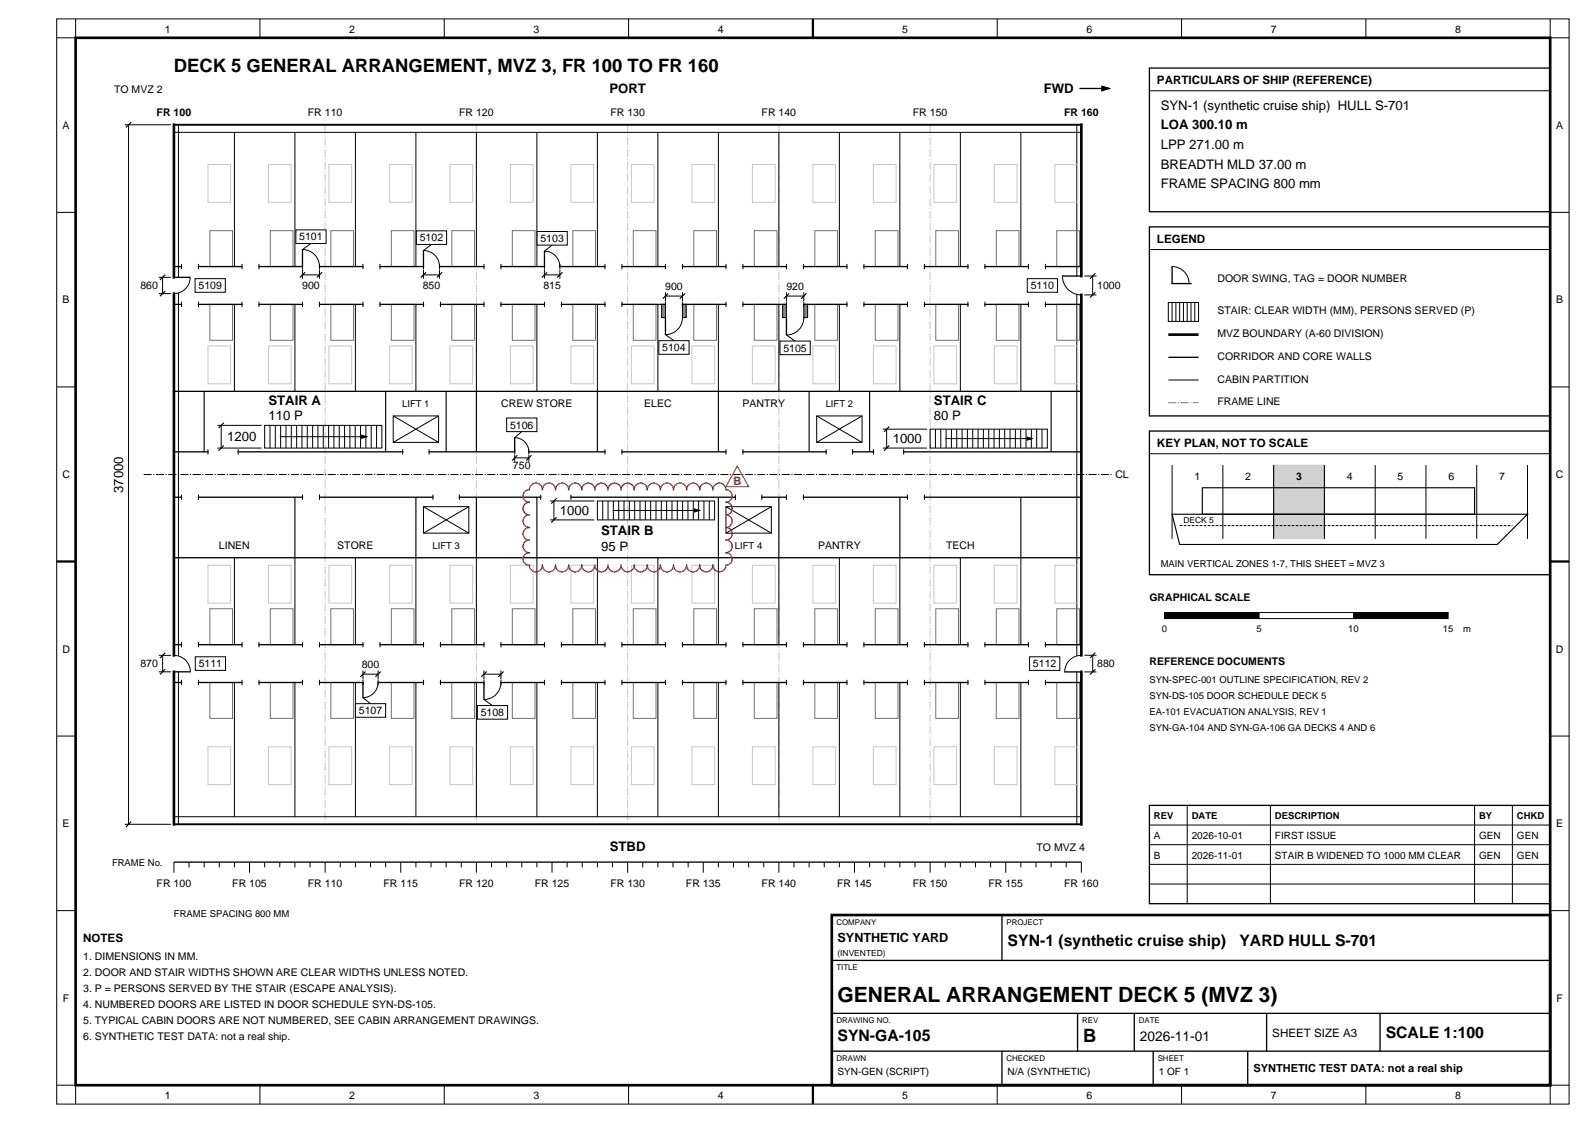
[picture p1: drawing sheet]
<svg xmlns="http://www.w3.org/2000/svg" width="420mm" height="297mm" viewBox="0 0 420 297" stroke-linecap="round" stroke-linejoin="round" font-family="sans-serif">
<g fill="none" stroke="#000" stroke-width=".26">
<path d="M15 5h400v287h-400zM20 5v5h-5M68.8 5v5M117.5 5v5M166.3 5v5M215 5v5M263.8 5v5M312.5 5v5M361.2 5v5M410 5v5h5M46 35h240M47.2 33v40.4"/>
<path d="M62 35v35.5M78 35v35.5M94 35v35.5M110 35v35.5M126 35v35.5M142 35v35.5M158 35v35.5M174 35v35.5M190 35v35.5M206 35v35.5M222 35v35.5M238 35v35.5"/>
<path d="M254 35v35.5M270 35v35.5M284.8 33v40M15 56.2h5M410 56.2h5M47.2 77.6v95.7M48 69.8v1.4M48 79.8v1.4M52.5 69.8v1.4M52.5 79.8v1.4M64 69.8v1.4M64 79.8v1.4"/>
<path d="M68.5 69.8v1.4M68.5 79.8v1.4M80 66a4.5 4.5 0 0 1 4.5 4.5M80 69.8v1.4M80 71.3v2.4M80 79.8v1.4M80 72.7h4.5M84.5 69.8v1.4M84.5 71.3v2.4M84.5 79.8v1.4M96 69.8v1.4M96 79.8v1.4"/>
<path d="M100.5 69.8v1.4M100.5 79.8v1.4M112 69.8v1.4M112 79.8v1.4M116.2 69.8v1.4M116.5 79.8v1.4M128 69.8v1.4M128 79.8v1.4M132.5 69.8v1.4M132.5 79.8v1.4M144 69.8v1.4M144 79.8v1.4"/>
<path d="M148.1 69.8v1.4M148.5 79.8v1.4M160 69.8v1.4M160 79.8v1.4M164.5 69.8v1.4M164.5 79.8v1.4M176 69.8v1.4M176 79.8v1.4M180.5 69.8v1.4M180.5 79.8v1.4M192 69.8v1.4M192 79.8v1.4"/>
<path d="M196.5 69.8v1.4M196.5 79.8v1.4M208 69.8v1.4M208 79.8v1.4M212.5 69.8v1.4M212.6 79.8v1.4M224 69.8v1.4M224 79.8v1.4M228.5 69.8v1.4M228.5 79.8v1.4M240 69.8v1.4M240 79.8v1.4"/>
<path d="M244.5 69.8v1.4M244.5 79.8v1.4M256 69.8v1.4M256 79.8v1.4M260.5 69.8v1.4M260.5 79.8v1.4M272 69.8v1.4M272 79.8v1.4M276.5 69.8v1.4M276.5 79.8v1.4M284.8 78v95.3M62 80.5v23"/>
<path d="M78 80.5v23M94 80.5v23M110 80.5v23M126 80.5v23M142 80.5v23M158 80.5v23M174 80.5v23M190 80.5v23M206 80.5v23M222 80.5v23M238 80.5v23M254 80.5v23"/>
<path d="M270 80.5v23M15 102.3h5M55 118.8v1.4M57.5 112.5h11.7M57.5 118.5h11.7M58.5 112.5v6M63 118.8v1.4M70 112.5h31v6h-31zM71.4 112.5v6M72.8 112.5v6M74 115.5h23M74.2 112.5v6"/>
<path d="M75.6 112.5v6M77 112.5v6M78.5 112.5v6M79.9 112.5v6M81.3 112.5v6M82.7 112.5v6M84.1 112.5v6M85.5 112.5v6M86.9 112.5v6M88.3 112.5v6M89.7 112.5v6M91.1 112.5v6"/>
<path d="M92.5 112.5v6M94 112.5v6M95.4 112.5v6M96.8 112.5v6M98.2 112.5v6M99.6 112.5v6M104 110h12v7h-12zM104 110l12 7M106.5 118.8v1.4M113.5 118.8v1.4M116 110l-12 7M136.1 118.8v1.4"/>
<path d="M139.9 118.8v1.4M160 118.8v1.4M164.5 118.8v1.4M192 118.8v1.4M196.5 118.8v1.4M216 110h12v7h-12zM216 110l12 7M218.5 118.8v1.4M225.5 118.8v1.4M228 110l-12 7M231 118.8v1.4M233.5 118.5h11.7"/>
<path d="M233.5 113.5h11.7M234.5 113.5v5M239 118.8v1.4M246 113.5h31v5h-31zM247.4 113.5v5M248.8 113.5v5M250 116h23M250.2 113.5v5M251.6 113.5v5M253 113.5v5M254.5 113.5v5M255.9 113.5v5"/>
<path d="M257.3 113.5v5M258.7 113.5v5M260.1 113.5v5M261.5 113.5v5M262.9 113.5v5M264.3 113.5v5M265.7 113.5v5M267.1 113.5v5M268.5 113.5v5M270 113.5v5M271.4 113.5v5M272.8 113.5v5"/>
<path d="M274.2 113.5v5M275.6 113.5v5M410 102.3h5M48 130.8v1.4M52.5 130.8v1.4M80 130.8v1.4M84.5 130.8v1.4M112 134h12v7h-12zM112 134l12 7M114.5 130.8v1.4M121.5 130.8v1.4M124 134l-12 7"/>
<path d="M143 130.8v1.4M145.5 132.5h11.7M145.5 137.5h11.7M146.5 132.5v5M151 130.8v1.4M158 132.5h31v5h-31zM159.4 132.5v5M160.8 132.5v5M162 135h23M162.2 132.5v5M163.6 132.5v5M165 132.5v5"/>
<path d="M166.5 132.5v5M167.9 132.5v5M169.3 132.5v5M170.7 132.5v5M172.1 132.5v5M173.5 132.5v5M174.9 132.5v5M176.3 132.5v5M177.7 132.5v5M179.1 132.5v5M180.5 132.5v5M182 132.5v5"/>
<path d="M183.4 132.5v5M184.8 132.5v5M186.2 132.5v5M187.6 132.5v5M192 134h12v7h-12zM192 134l12 7M194.5 130.8v1.4M201.5 130.8v1.4M204 134l-12 7M208 130.8v1.4M212.5 130.8v1.4M240 130.8v1.4"/>
<path d="M244.5 130.8v1.4M15 148.5h5M62 147.5v23M78 147.5v23M94 147.5v23M110 147.5v23M126 147.5v23M142 147.5v23M158 147.5v23M174 147.5v23M190 147.5v23M206 147.5v23"/>
<path d="M222 147.5v23M238 147.5v23M254 147.5v23M270 147.5v23M410 148.5h5M47.2 177.7v40.3M48 169.8v1.4M48 179.8v1.4M52.5 169.8v1.4M52.5 179.8v1.4M64 169.8v1.4M64 179.8v1.4"/>
<path d="M68.5 169.8v1.4M68.5 179.8v1.4M80 169.8v1.4M80 179.8v1.4M84.5 169.8v1.4M84.5 179.8v1.4M96 169.8v1.4M96 179.8v1.4M100 179.8v1.4M100.5 169.8v1.4M112 169.8v1.4M112 179.8v1.4"/>
<path d="M116.5 169.8v1.4M116.5 179.8v1.4M128 169.8v1.4M128 179.8v1.4M132.5 169.8v1.4M132.5 179.8v1.4M144 169.8v1.4M144 179.8v1.4M148.5 169.8v1.4M148.5 179.8v1.4M160 169.8v1.4M160 179.8v1.4"/>
<path d="M164.5 169.8v1.4M164.5 179.8v1.4M176 169.8v1.4M176 179.8v1.4M180.5 169.8v1.4M180.5 179.8v1.4M192 169.8v1.4M192 179.8v1.4M196.5 169.8v1.4M196.5 179.8v1.4M208 169.8v1.4M208 179.8v1.4"/>
<path d="M212.5 169.8v1.4M212.5 179.8v1.4M224 169.8v1.4M224 179.8v1.4M228.5 169.8v1.4M228.5 179.8v1.4M240 169.8v1.4M240 179.8v1.4M244.5 169.8v1.4M244.5 179.8v1.4M256 169.8v1.4M256 179.8v1.4"/>
<path d="M260.5 169.8v1.4M260.5 179.8v1.4M272 169.8v1.4M272 179.8v1.4M276.5 169.8v1.4M276.5 179.8v1.4M284.8 177.7v40.3M15 194.7h5M62 180.5v35.5M78 180.5v35.5M94 180.5v35.5M110 180.5v35.5"/>
<path d="M126 180.5v35.5M142 180.5v35.5M158 180.5v35.5M174 180.5v35.5M190 180.5v35.5M206 180.5v35.5M222 180.5v35.5M238 180.5v35.5M254 180.5v35.5M270 180.5v35.5M410 194.7h5M46 216h240"/>
<path d="M15 240.8h5M410 240.8h5M15 287h5v5M68.8 287v5M117.5 287v5M166.3 287v5M215 287v5M263.8 287v5M312.5 287v5M361.2 287v5M415 287h-5v5"/>
</g>
<path d="M20 10h390v277h-390z" fill="none" stroke="#000" stroke-width=".7" stroke-linecap="butt"/>
<path d="M215 5v5M15 148.5h5M410 148.5h5M215 287v5" fill="none" stroke="#000" stroke-width=".6" stroke-linecap="butt"/>
<path d="M86 33v185M126 33v185M166 33v185M206 33v185M246 33v185" fill="none" stroke="#c7c7c7" stroke-width=".26" stroke-dasharray="2.1 .4 .3 .4" stroke-linecap="butt"/>
<path d="M46 33h240M46 218h240" fill="none" stroke="#000" stroke-width=".5"/>
<path d="M46 33v40.4M286 33v40M46 77.6v95.7M286 78v95.3M46 177.7v40.3M286 177.7v40.3" fill="none" stroke="#000" stroke-width=".7"/>
<path d="M38 125.5h256" fill="none" stroke="#000" stroke-width=".26" stroke-dasharray="2.1 .4 .3 .4" stroke-linecap="butt"/>
<g fill="none" stroke="#737373" stroke-width=".26">
<path d="M55.5 61h6v9.5h-6zM71.5 61h6v9.5h-6zM87.5 61h6v9.5h-6zM103.5 61h6v9.5h-6zM119.5 61h6v9.5h-6zM135.5 61h6v9.5h-6zM151.5 61h6v9.5h-6zM167.5 61h6v9.5h-6zM183.5 61h6v9.5h-6zM199.5 61h6v9.5h-6zM215.5 61h6v9.5h-6zM231.5 61h6v9.5h-6z"/>
<path d="M247.5 61h6v9.5h-6zM263.5 61h6v9.5h-6zM279.5 61h6v9.5h-6zM55.5 80.5h6v9.5h-6zM71.5 80.5h6v9.5h-6zM87.5 80.5h6v9.5h-6zM103.5 80.5h6v9.5h-6zM119.5 80.5h6v9.5h-6zM135.5 80.5h6v9.5h-6zM151.5 80.5h6v9.5h-6zM167.5 80.5h6v9.5h-6zM183.5 80.5h6v9.5h-6z"/>
<path d="M199.5 80.5h6v9.5h-6zM215.5 80.5h6v9.5h-6zM231.5 80.5h6v9.5h-6zM247.5 80.5h6v9.5h-6zM263.5 80.5h6v9.5h-6zM279.5 80.5h6v9.5h-6zM55.5 161h6v9.5h-6zM71.5 161h6v9.5h-6zM87.5 161h6v9.5h-6zM103.5 161h6v9.5h-6zM119.5 161h6v9.5h-6zM135.5 161h6v9.5h-6z"/>
<path d="M151.5 161h6v9.5h-6zM167.5 161h6v9.5h-6zM183.5 161h6v9.5h-6zM199.5 161h6v9.5h-6zM215.5 161h6v9.5h-6zM231.5 161h6v9.5h-6zM247.5 161h6v9.5h-6zM263.5 161h6v9.5h-6zM279.5 161h6v9.5h-6zM55.5 180.5h6v9.5h-6zM71.5 180.5h6v9.5h-6zM87.5 180.5h6v9.5h-6z"/>
<path d="M103.5 180.5h6v9.5h-6zM119.5 180.5h6v9.5h-6zM135.5 180.5h6v9.5h-6zM151.5 180.5h6v9.5h-6zM167.5 180.5h6v9.5h-6zM183.5 180.5h6v9.5h-6zM199.5 180.5h6v9.5h-6zM215.5 180.5h6v9.5h-6zM231.5 180.5h6v9.5h-6zM247.5 180.5h6v9.5h-6zM263.5 180.5h6v9.5h-6zM279.5 180.5h6v9.5h-6z"/>
</g>
<g fill="none" stroke="#c7c7c7" stroke-width=".26">
<path d="M55 43.5h6v10h-6zM71 43.5h6v10h-6zM87 43.5h6v10h-6zM103 43.5h6v10h-6zM119 43.5h6v10h-6zM135 43.5h6v10h-6zM151 43.5h6v10h-6zM167 43.5h6v10h-6zM183 43.5h6v10h-6zM199 43.5h6v10h-6zM215 43.5h6v10h-6zM231 43.5h6v10h-6z"/>
<path d="M247 43.5h6v10h-6zM263 43.5h6v10h-6zM279 43.5h6v10h-6zM55 91.5h6v10h-6zM71 91.5h6v10h-6zM87 91.5h6v10h-6zM103 91.5h6v10h-6zM119 91.5h6v10h-6zM135 91.5h6v10h-6zM151 91.5h6v10h-6zM167 91.5h6v10h-6zM183 91.5h6v10h-6z"/>
<path d="M199 91.5h6v10h-6zM215 91.5h6v10h-6zM231 91.5h6v10h-6zM247 91.5h6v10h-6zM263 91.5h6v10h-6zM279 91.5h6v10h-6zM55 149.5h6v10h-6zM71 149.5h6v10h-6zM87 149.5h6v10h-6zM103 149.5h6v10h-6zM119 149.5h6v10h-6zM135 149.5h6v10h-6z"/>
<path d="M151 149.5h6v10h-6zM167 149.5h6v10h-6zM183 149.5h6v10h-6zM199 149.5h6v10h-6zM215 149.5h6v10h-6zM231 149.5h6v10h-6zM247 149.5h6v10h-6zM263 149.5h6v10h-6zM279 149.5h6v10h-6zM55 197.5h6v10h-6zM71 197.5h6v10h-6zM87 197.5h6v10h-6z"/>
<path d="M103 197.5h6v10h-6zM119 197.5h6v10h-6zM135 197.5h6v10h-6zM151 197.5h6v10h-6zM167 197.5h6v10h-6zM183 197.5h6v10h-6zM199 197.5h6v10h-6zM215 197.5h6v10h-6zM231 197.5h6v10h-6zM247 197.5h6v10h-6zM263 197.5h6v10h-6zM279 197.5h6v10h-6z"/>
</g>
<g fill="none" stroke="#000" stroke-width=".35">
<path d="M46 70.5h2M52.5 70.5h11.5M80 66v4.5h-11.5M84.5 70.5h11.5M100.5 70.5h11.5M116.2 70.5h11.8M132.5 70.5h11.5M148.1 70.5h11.9M164.5 70.5h11.5M180.5 70.5h11.5M196.5 70.5h11.5M212.5 70.5h11.5"/>
<path d="M228.5 70.5h11.5M244.5 70.5h11.5M260.5 70.5h11.5M276.5 70.5h9.5M46 80.5h2M52.5 80.5h11.5M68.5 80.5h11.5M84.5 80.5h11.5M100.5 80.5h11.5M116.5 80.5h11.5M132.5 80.5h11.5M148.5 80.5h11.5"/>
<path d="M164.5 80.5h11.5M180.5 80.5h11.5M196.5 80.5h11.5M212.6 80.5h11.4M228.5 80.5h11.5M244.5 80.5h11.5M260.5 80.5h11.5M276.5 80.5h9.5M46 119.5h9M46 103.5h240M63 119.5h43.5M113.5 119.5h22.6"/>
<path d="M139.9 119.5h20.1M164.5 119.5h27.5M196.5 119.5h22M225.5 119.5h5.5M239 119.5h47M46 131.5h2M52.5 131.5h27.5M84.5 131.5h30M121.5 131.5h21.5M151 131.5h43.5M201.5 131.5h6.5M212.5 131.5h27.5"/>
<path d="M244.5 131.5h41.5M46 147.5h240M46 170.5h2M52.5 170.5h11.5M68.5 170.5h11.5M84.5 170.5h11.5M100.5 170.5h11.5M116.5 170.5h11.5M132.5 170.5h11.5M148.5 170.5h11.5M164.5 170.5h11.5M180.5 170.5h11.5"/>
<path d="M196.5 170.5h11.5M212.5 170.5h11.5M228.5 170.5h11.5M244.5 170.5h11.5M260.5 170.5h11.5M276.5 170.5h9.5M46 180.5h2M52.5 180.5h11.5M68.5 180.5h11.5M84.5 180.5h11.5M100 180.5h12M116.5 180.5h11.5"/>
<path d="M132.5 180.5h11.5M148.5 180.5h11.5M164.5 180.5h11.5M180.5 180.5h11.5M196.5 180.5h11.5M212.5 180.5h11.5M228.5 180.5h11.5M244.5 180.5h11.5M260.5 180.5h11.5M276.5 180.5h9.5"/>
</g>
<g fill="none" stroke="#000" stroke-width=".3">
<path d="M80.7 72l-1.4 1.4M85.2 72l-1.4 1.4M54 103.5v16M59.2 111.8l-1.4 1.4M59.2 117.8l-1.4 1.4M102 103.5v16M118 103.5v16M126 103.5v16M158 103.5v16M190 103.5v16M214 103.5v16M230 103.5v16"/>
<path d="M235.2 112.8l-1.4 1.4M235.2 117.8l-1.4 1.4M278 103.5v16M78 131.5v16M110 131.5v16M126 131.5v16M142 131.5v16M147.2 131.8l-1.4 1.4M147.2 136.8l-1.4 1.4M190 131.5v16M206 131.5v16M238 131.5v16"/>
<path d="M270 131.5v16"/>
</g>
<path d="M95.7 115.1l1.3 .4-1.3 .4zM271.7 115.6l1.3 .4-1.3 .4zM183.7 134.6l1.3 .4-1.3 .4z" fill="#000" stroke="#000" stroke-width=".26"/>
<path d="M78.3 60.8h7.9v3.6h-7.9z" fill="#fff" stroke="#000" stroke-width=".26"/>
<path d="M82.3 64.4l-2.3 1.6M112 66.3a4.2 4.2 0 0 1 4.2 4.2M112 71.3v2.4M112 72.7h4.2M116.2 71.3v2.4" fill="none" stroke="#000" stroke-width=".26"/>
<path d="M112 66.3v4.2" fill="none" stroke="#000" stroke-width=".35"/>
<path d="M112.7 72l-1.4 1.4M116.9 72l-1.4 1.4" fill="none" stroke="#000" stroke-width=".3"/>
<path d="M110.1 61h8v3.6h-8z" fill="#fff" stroke="#000" stroke-width=".26"/>
<path d="M114.1 64.6l-2.1 1.7M144 66.4a4.1 4.1 0 0 1 4.1 4.1M144 71.3v2.4M144 72.7h4.1M148.1 71.3v2.4" fill="none" stroke="#000" stroke-width=".26"/>
<path d="M144 66.4v4.1" fill="none" stroke="#000" stroke-width=".35"/>
<path d="M144.7 72l-1.4 1.4M148.8 72l-1.4 1.4" fill="none" stroke="#000" stroke-width=".3"/>
<path d="M142 61.2h8v3.6h-8z" fill="#fff" stroke="#000" stroke-width=".26"/>
<path d="M146 64.8l-2 1.6M180.5 84a4.5 4.5 0 0 1-4.5 4.5" fill="none" stroke="#000" stroke-width=".26"/>
<path d="M176 84v4.5" fill="none" stroke="#000" stroke-width=".35"/>
<g fill="#8c8c8c" stroke="#000" stroke-width=".26">
<path d="M175 80.5h1v3.5h-1z"/>
<path d="M180.5 80.5h1v3.5h-1z"/>
</g>
<path d="M176 77.3v2.4M176 78.3h4.5M180.5 77.3v2.4" fill="none" stroke="#000" stroke-width=".26"/>
<path d="M176.7 77.6l-1.4 1.4M181.2 77.6l-1.4 1.4" fill="none" stroke="#000" stroke-width=".3"/>
<path d="M174.3 90.1h7.9v3.6h-7.9z" fill="#fff" stroke="#000" stroke-width=".26"/>
<path d="M176 88.5l2.3 1.6M212.6 84a4.6 4.6 0 0 1-4.6 4.6" fill="none" stroke="#000" stroke-width=".26"/>
<path d="M208 84v4.6" fill="none" stroke="#000" stroke-width=".35"/>
<g fill="#8c8c8c" stroke="#000" stroke-width=".26">
<path d="M207 80.5h1v3.5h-1z"/>
<path d="M212.6 80.5h1v3.5h-1z"/>
</g>
<path d="M208 77.3v2.4M208 78.3h4.6M212.6 77.3v2.4" fill="none" stroke="#000" stroke-width=".26"/>
<path d="M208.7 77.6l-1.4 1.4M213.3 77.6l-1.4 1.4" fill="none" stroke="#000" stroke-width=".3"/>
<path d="M206.3 90.2h8v3.6h-8z" fill="#fff" stroke="#000" stroke-width=".26"/>
<path d="M208 88.6l2.3 1.6M136.1 115.7a3.8 3.8 0 0 1 3.8 3.8M136.1 120.3v1.8M136.1 121.1h3.8M139.9 120.3v1.8" fill="none" stroke="#000" stroke-width=".26"/>
<path d="M136.1 115.7v3.8" fill="none" stroke="#000" stroke-width=".35"/>
<path d="M136.8 120.4l-1.4 1.4M140.6 120.4l-1.4 1.4" fill="none" stroke="#000" stroke-width=".3"/>
<path d="M134 110.6h8v3.6h-8z" fill="#fff" stroke="#000" stroke-width=".26"/>
<path d="M138 114.2l-1.9 1.5M96 177.3v2.4M96 178.3h4M100 177.3v2.4M100 180.5a4 4 0 0 1-4 4" fill="none" stroke="#000" stroke-width=".26"/>
<path d="M96 180.5v4" fill="none" stroke="#000" stroke-width=".35"/>
<path d="M96.7 177.6l-1.4 1.4M100.7 177.6l-1.4 1.4" fill="none" stroke="#000" stroke-width=".3"/>
<path d="M94 186.1h8v3.6h-8z" fill="#fff" stroke="#000" stroke-width=".26"/>
<path d="M128 177.3v2.4M128 178.3h4.5M132.5 177.3v2.4M96 184.5l2 1.6M132.5 180.5a4.5 4.5 0 0 1-4.5 4.5" fill="none" stroke="#000" stroke-width=".26"/>
<path d="M128 180.5v4.5" fill="none" stroke="#000" stroke-width=".35"/>
<path d="M128.7 177.6l-1.4 1.4M133.2 177.6l-1.4 1.4" fill="none" stroke="#000" stroke-width=".3"/>
<path d="M126.3 186.6h7.9v3.6h-7.9z" fill="#fff" stroke="#000" stroke-width=".26"/>
<path d="M42 73.4h3.2M42 77.6h3.2M43 73.4v4.2M50.3 73.4a4.3 4.3 0 0 1-4.3 4.2M128 185l2.2 1.6" fill="none" stroke="#000" stroke-width=".26"/>
<path d="M46 73.4h4.3" fill="none" stroke="#000" stroke-width=".35"/>
<path d="M43.7 72.7l-1.4 1.4M43.7 76.9l-1.4 1.4" fill="none" stroke="#000" stroke-width=".3"/>
<path d="M51.6 73.7h8v3.6h-8z" fill="#fff" stroke="#000" stroke-width=".26"/>
<path d="M281 73h5" fill="none" stroke="#000" stroke-width=".35"/>
<path d="M281 73a5 5 0 0 0 5 5M286.8 73h3.2M286.8 78h3.2M289 73v5" fill="none" stroke="#000" stroke-width=".26"/>
<path d="M289.7 72.3l-1.4 1.4M289.7 77.3l-1.4 1.4" fill="none" stroke="#000" stroke-width=".3"/>
<path d="M271.7 73.7h8v3.6h-8z" fill="#fff" stroke="#000" stroke-width=".26"/>
<path d="M46 177.7h4.4" fill="none" stroke="#000" stroke-width=".35"/>
<path d="M42 177.7h3.2M42 173.3h3.2M43 173.3v4.4M46 173.3a4.3 4.3 0 0 1 4.4 4.4" fill="none" stroke="#000" stroke-width=".26"/>
<path d="M43.7 177l-1.4 1.4M43.7 172.6l-1.4 1.4" fill="none" stroke="#000" stroke-width=".3"/>
<path d="M51.7 173.7h7.9v3.6h-7.9z" fill="#fff" stroke="#000" stroke-width=".26"/>
<path d="M281.6 177.7h4.4" fill="none" stroke="#000" stroke-width=".35"/>
<path d="M286 173.3a4.4 4.4 0 0 0-4.4 4.4M286.8 177.7h3.2M286.8 173.3h3.2M289 173.3v4.4" fill="none" stroke="#000" stroke-width=".26"/>
<path d="M289.7 177l-1.4 1.4M289.7 172.6l-1.4 1.4" fill="none" stroke="#000" stroke-width=".3"/>
<path d="M272.3 173.7h8v3.6h-8z" fill="#fff" stroke="#000" stroke-width=".26"/>
<g fill="none" stroke="#000" stroke-width=".26">
<path d="M33 33h12.2M34 33v185M304 24h106M304 66h106M310 70.5a4.5 4.5 0 0 1 4.5 4.5M309 80h8v5h-8zM310 80v5M311 80v5M312 80v5M313 80v5M314 80v5M315 80v5"/>
<path d="M316 80v5M304 120h106M309 100.5h8M310 123v19.5M323.4 123v19.5M363.7 123v19.5M377.1 123v19.5M390.6 123v19.5M404 123v19.5M33 218h12.2M46 228v2.8M50 228v1.4"/>
<path d="M54 228v1.4M58 228v1.4M62 228v1.4M66 228v2.8M70 228v1.4M74 228v1.4M78 228v1.4M82 228v1.4M86 228v2.8M90 228v1.4M94 228v1.4M98 228v1.4"/>
<path d="M102 228v1.4M106 228v2.8M110 228v1.4M114 228v1.4M118 228v1.4M122 228v1.4M126 228v2.8M130 228v1.4M134 228v1.4M138 228v1.4M142 228v1.4M146 228v2.8"/>
<path d="M150 228v1.4M154 228v1.4M158 228v1.4M162 228v1.4M166 228v2.8M170 228v1.4M174 228v1.4M178 228v1.4M182 228v1.4M186 228v2.8M190 228v1.4M194 228v1.4"/>
<path d="M198 228v1.4M202 228v1.4M206 228v2.8M210 228v1.4M214 228v1.4M218 228v1.4M222 228v1.4M226 228v2.8M230 228v1.4M234 228v1.4M238 228v1.4M242 228v1.4"/>
<path d="M246 228v2.8M250 228v1.4M254 228v1.4M258 228v1.4M262 228v1.4M266 228v2.8M270 228v1.4M274 228v1.4M278 228v1.4M282 228v1.4M286 228v2.8"/>
</g>
<path d="M34.7 32.3l-1.4 1.4M310 136h94l-8 8h-84zM318 129h72v7h-72zM336.9 123v19.5M350.3 123v19.5M34.7 217.3l-1.4 1.4" fill="none" stroke="#000" stroke-width=".3"/>
<path d="M304 18h106v38h-106zM285.5 23.4h8M304 60h106v50h-106zM310 70.5v4.5h5M309 94.5h8M304 114h106v38h-106zM46 228h240" fill="none" stroke="#000" stroke-width=".35"/>
<path d="M291.4 22.7l2.1 .7-2.1 .7zM308 162h25v1.6h-25z" fill="#000" stroke="#000" stroke-width=".26"/>
<path d="M140.5 128.3a1.73 1.73 0 0 1 1.9-.4 1.73 1.73 0 0 1 1.1 1.6 1.73 1.73 0 0 1 1.7-1.7 1.73 1.73 0 0 1 1.7 1.7 1.73 1.73 0 0 1 1.8-1.7 1.73 1.73 0 0 1 1.7 1.7 1.73 1.73 0 0 1 1.7-1.7 1.73 1.73 0 0 1 1.8 1.7 1.73 1.73 0 0 1 1.7-1.7 1.73 1.73 0 0 1 1.7 1.7 1.73 1.73 0 0 1 1.8-1.7 1.73 1.73 0 0 1 1.7 1.7 1.73 1.73 0 0 1 1.7-1.7 1.73 1.73 0 0 1 1.8 1.7 1.73 1.73 0 0 1 1.7-1.7 1.73 1.73 0 0 1 1.7 1.7 1.73 1.73 0 0 1 1.8-1.7 1.73 1.73 0 0 1 1.7 1.7 1.73 1.73 0 0 1 1.7-1.7 1.73 1.73 0 0 1 1.8 1.7 1.73 1.73 0 0 1 1.7-1.7 1.73 1.73 0 0 1 1.7 1.7 1.73 1.73 0 0 1 1.8-1.7 1.73 1.73 0 0 1 1.7 1.7 1.73 1.73 0 0 1 1.7-1.7 1.73 1.73 0 0 1 1.8 1.7 1.73 1.73 0 0 1 1.7-1.7 1.73 1.73 0 0 1 1.7 1.7 1.73 1.73 0 0 1 1.8-1.7 1.73 1.73 0 0 1 1.7 1.7 1.67 1.67 0 0 1 1.7 1.7 1.67 1.67 0 0 1-1.7 1.6 1.67 1.67 0 0 1 1.7 1.7 1.67 1.67 0 0 1-1.7 1.7 1.67 1.67 0 0 1 1.7 1.6 1.67 1.67 0 0 1-1.7 1.7 1.67 1.67 0 0 1 1.7 1.7 1.67 1.67 0 0 1-1.7 1.6 1.67 1.67 0 0 1 1.7 1.7 1.67 1.67 0 0 1-1.7 1.7 1.67 1.67 0 0 1 1.7 1.6 1.67 1.67 0 0 1-1.7 1.7 1.73 1.73 0 0 1-1.7 1.7 1.73 1.73 0 0 1-1.8-1.7 1.73 1.73 0 0 1-1.7 1.7 1.73 1.73 0 0 1-1.7-1.7 1.73 1.73 0 0 1-1.8 1.7 1.73 1.73 0 0 1-1.7-1.7 1.73 1.73 0 0 1-1.7 1.7 1.73 1.73 0 0 1-1.8-1.7 1.73 1.73 0 0 1-1.7 1.7 1.73 1.73 0 0 1-1.7-1.7 1.73 1.73 0 0 1-1.8 1.7 1.73 1.73 0 0 1-1.7-1.7 1.73 1.73 0 0 1-1.7 1.7 1.73 1.73 0 0 1-1.8-1.7 1.73 1.73 0 0 1-1.7 1.7 1.73 1.73 0 0 1-1.7-1.7 1.73 1.73 0 0 1-1.8 1.7 1.73 1.73 0 0 1-1.7-1.7 1.73 1.73 0 0 1-1.7 1.7 1.73 1.73 0 0 1-1.8-1.7 1.73 1.73 0 0 1-1.7 1.7 1.73 1.73 0 0 1-1.7-1.7 1.73 1.73 0 0 1-1.8 1.7 1.73 1.73 0 0 1-1.7-1.7 1.73 1.73 0 0 1-1.7 1.7 1.73 1.73 0 0 1-1.8-1.7 1.73 1.73 0 0 1-1.7 1.7 1.73 1.73 0 0 1-1.7-1.7 1.73 1.73 0 0 1-1.8 1.7 1.73 1.73 0 0 1-1.7-1.7 1.67 1.67 0 0 1-1.7-1.7 1.67 1.67 0 0 1 1.7-1.6 1.67 1.67 0 0 1-1.7-1.7 1.67 1.67 0 0 1 1.7-1.7 1.67 1.67 0 0 1-1.7-1.6 1.67 1.67 0 0 1 1.7-1.7 1.67 1.67 0 0 1-1.7-1.7 1.67 1.67 0 0 1 1.7-1.6 1.67 1.67 0 0 1-1.7-1.7 1.67 1.67 0 0 1 1.7-1.7 1.67 1.67 0 0 1-1.7-1.6 1.67 1.67 0 0 1 1.7-1.7z" fill="none" stroke="#d91a1a" stroke-width=".35"/>
<path d="M195 123.3l3 5.4h-6z" fill="none" stroke="#d91a1a" stroke-width=".3"/>
<path d="M309 88.5h8" fill="none" stroke="#000" stroke-width=".7" stroke-linecap="butt"/>
<path d="M309 106.5h8" fill="none" stroke="#737373" stroke-width=".26" stroke-dasharray="2.1 .4 .3 .4" stroke-linecap="butt"/>
<path d="M336.9 123h13.4v19.5h-13.4z" fill="#d1d1d1" stroke="#d1d1d1" stroke-width=".26"/>
<path d="M312 139h88" fill="none" stroke="#000" stroke-width=".26" stroke-dasharray=".7 .4" stroke-linecap="butt"/>
<path d="M333 162h25v1.6h-25z" fill="#fff" stroke="#000" stroke-width=".26"/>
<path d="M358 162h25v1.6h-25z" fill="#000" stroke="#000" stroke-width=".26"/>
<path d="M304 213h106v26h-106zM220 254h190M265 242v12M220 268h190M220 278h190M265 278v9M285 268v10M300 268v10M305 278v9M330 278v9M335 268v10M365 268v10" fill="none" stroke="#000" stroke-width=".35"/>
<path d="M304 218.2h106M314 213v26M336 213v26M390 213v26M400 213v26M304 223.4h106M304 228.6h106M304 233.8h106" fill="none" stroke="#000" stroke-width=".26"/>
<path d="M220 242h190v45h-190z" fill="none" stroke="#000" stroke-width=".7" stroke-linecap="butt"/>
<text font-size="5.6" x="221.5" y="265">GENERAL ARRANGEMENT DECK 5 (MVZ 3)</text>
<g font-size="4.9">
<text x="46" y="19">DECK 5 GENERAL ARRANGEMENT, MVZ 3, FR 100 TO FR 160</text>
<text x="286.5" y="275.6">B</text>
</g>
<g font-size="4.2">
<text x="266.5" y="250.2">SYN-1 (synthetic cruise ship)</text>
<text x="327.8" y="250.2">YARD HULL S-701</text>
<text x="221.5" y="275.4">SYN-GA-105</text>
<text x="366.5" y="274.6">SCALE 1:100</text>
</g>
<text font-size="3.6" x="301.5" y="275.4">2026-11-01</text>
<g font-size="3.5">
<text x="161.2" y="24.5">PORT</text>
<text x="276.1" y="24.5">FWD</text>
<text x="307" y="29">SYN-1 (synthetic cruise ship) HULL S-701</text>
<text x="307" y="34.2">LOA 300.10 m</text>
<text x="307" y="39.4">LPP 271.00 m</text>
<text x="307" y="44.6">BREADTH MLD 37.00 m</text>
<text x="307" y="49.8">FRAME SPACING 800 mm</text>
<text x="71" y="107">STAIR A</text>
<text x="247" y="107">STAIR C</text>
<text x="71" y="111.2">110 P</text>
<text x="247" y="111.2">80 P</text>
<text x="60.1" y="116.8">1200</text>
<text x="236.1" y="117.3">1000</text>
<text x="32.6" y="130.3" transform="rotate(-90 32.6 130.3)">37000</text>
<text x="148.1" y="136.2">1000</text>
<text x="159" y="141.6">STAIR B</text>
<text x="159" y="145.8">95 P</text>
<text x="161.3" y="225">STBD</text>
</g>
<text font-size="3.3" x="221.5" y="249">SYNTHETIC YARD</text>
<g font-size="3.1">
<text x="306" y="22.2">PARTICULARS OF SHIP (REFERENCE)</text>
<text x="306" y="64.2">LEGEND</text>
<text x="306" y="118.2">KEY PLAN, NOT TO SCALE</text>
<text x="22" y="249">NOTES</text>
<text x="336.5" y="274.2">SHEET SIZE A3</text>
</g>
<text font-size="3.1" fill="#d91a1a" x="193.9" y="128.2">B</text>
<text font-size="2.9" x="331.5" y="283.6">SYNTHETIC TEST DATA: not a real ship</text>
<g font-size="2.8">
<text x="43.6" y="8.6">1</text>
<text x="92.4" y="8.6">2</text>
<text x="141.1" y="8.6">3</text>
<text x="189.9" y="8.6">4</text>
<text x="238.6" y="8.6">5</text>
<text x="287.4" y="8.6">6</text>
<text x="336.1" y="8.6">7</text>
<text x="384.9" y="8.6">8</text>
<text x="30.2" y="24.5">TO MVZ 2</text>
<text x="16.6" y="34.1">A</text>
<text x="41.4" y="30.8">FR 100</text>
<text x="81.4" y="30.8">FR 110</text>
<text x="121.4" y="30.8">FR 120</text>
<text x="161.4" y="30.8">FR 130</text>
<text x="201.4" y="30.8">FR 140</text>
<text x="241.4" y="30.8">FR 150</text>
<text x="281.4" y="30.8">FR 160</text>
<text x="411.6" y="34.1">A</text>
<text x="79.2" y="63.6">5101</text>
<text x="111" y="63.9">5102</text>
<text x="142.9" y="64">5103</text>
<text x="37.2" y="76.5">860</text>
<text x="52.5" y="76.5">5109</text>
<text x="79.9" y="76.4">900</text>
<text x="111.8" y="76.4">850</text>
<text x="143.7" y="76.4">815</text>
<text x="175.9" y="76.6">900</text>
<text x="208" y="76.6">920</text>
<text x="272.6" y="76.5">5110</text>
<text x="290.2" y="76.5">1000</text>
<text x="322" y="74.5">DOOR SWING, TAG = DOOR NUMBER</text>
<text x="16.6" y="80.2">B</text>
<text x="322" y="83">STAIR: CLEAR WIDTH (MM), PERSONS SERVED (P)</text>
<text x="411.6" y="80.2">B</text>
<text x="322" y="89.2">MVZ BOUNDARY (A-60 DIVISION)</text>
<text x="175.2" y="92.9">5104</text>
<text x="207.2" y="93">5105</text>
<text x="322" y="95.2">CORRIDOR AND CORE WALLS</text>
<text x="322" y="101.2">CABIN PARTITION</text>
<text x="132.6" y="107.7">CREW STORE</text>
<text x="170.4" y="107.7">ELEC</text>
<text x="196.4" y="107.7">PANTRY</text>
<text x="322" y="107.2">FRAME LINE</text>
<text x="134.9" y="113.3">5106</text>
<text x="135.7" y="124.1">750</text>
<text x="16.5" y="126.4">C</text>
<text x="295" y="126.5">CL</text>
<text x="315.9" y="127">1</text>
<text x="329.4" y="127">2</text>
<text x="342.8" y="127">3</text>
<text x="356.2" y="127">4</text>
<text x="369.7" y="127">5</text>
<text x="383.1" y="127">6</text>
<text x="396.5" y="127">7</text>
<text x="411.5" y="126.4">C</text>
<text x="57.9" y="145.2">LINEN</text>
<text x="89.2" y="145.2">STORE</text>
<text x="216.4" y="145.2">PANTRY</text>
<text x="250.2" y="145.2">TECH</text>
<text x="304" y="159">GRAPHICAL SCALE</text>
<text x="16.5" y="172.6">D</text>
<text x="411.5" y="172.6">D</text>
<text x="37.2" y="176.5">870</text>
<text x="52.6" y="176.5">5111</text>
<text x="95.7" y="176.6">800</text>
<text x="273.2" y="176.5">5112</text>
<text x="290.2" y="176.5">880</text>
<text x="304" y="176">REFERENCE DOCUMENTS</text>
<text x="94.9" y="188.9">5107</text>
<text x="127.2" y="189.4">5108</text>
<text x="16.6" y="218.7">E</text>
<text x="411.6" y="218.7">E</text>
<text x="274.2" y="225">TO MVZ 4</text>
<text x="41.4" y="234.6">FR 100</text>
<text x="61.4" y="234.6">FR 105</text>
<text x="81.4" y="234.6">FR 110</text>
<text x="101.4" y="234.6">FR 115</text>
<text x="121.4" y="234.6">FR 120</text>
<text x="141.4" y="234.6">FR 125</text>
<text x="161.4" y="234.6">FR 130</text>
<text x="181.4" y="234.6">FR 135</text>
<text x="201.4" y="234.6">FR 140</text>
<text x="221.4" y="234.6">FR 145</text>
<text x="241.4" y="234.6">FR 150</text>
<text x="261.4" y="234.6">FR 155</text>
<text x="281.4" y="234.6">FR 160</text>
<text x="22" y="254">1. DIMENSIONS IN MM.</text>
<text x="22" y="258.2">2. DOOR AND STAIR WIDTHS SHOWN ARE CLEAR WIDTHS UNLESS NOTED.</text>
<text x="22" y="262.4">3. P = PERSONS SERVED BY THE STAIR (ESCAPE ANALYSIS).</text>
<text x="16.6" y="264.9">F</text>
<text x="22" y="266.6">4. NUMBERED DOORS ARE LISTED IN DOOR SCHEDULE SYN-DS-105.</text>
<text x="411.6" y="264.9">F</text>
<text x="22" y="270.8">5. TYPICAL CABIN DOORS ARE NOT NUMBERED, SEE CABIN ARRANGEMENT DRAWINGS.</text>
<text x="22" y="275">6. SYNTHETIC TEST DATA: not a real ship.</text>
<text x="43.6" y="290.6">1</text>
<text x="92.4" y="290.6">2</text>
<text x="141.1" y="290.6">3</text>
<text x="189.9" y="290.6">4</text>
<text x="238.6" y="290.6">5</text>
<text x="287.4" y="290.6">6</text>
<text x="336.1" y="290.6">7</text>
<text x="384.9" y="290.6">8</text>
</g>
<g font-size="2.6">
<text x="305.2" y="221.9">A</text>
<text x="315.2" y="221.9">2026-10-01</text>
<text x="337.2" y="221.9">FIRST ISSUE</text>
<text x="391.2" y="221.9">GEN</text>
<text x="401.2" y="221.9">GEN</text>
<text x="305.2" y="227.1">B</text>
<text x="315.2" y="227.1">2026-11-01</text>
<text x="337.2" y="227.1">STAIR B WIDENED TO 1000 MM CLEAR</text>
<text x="391.2" y="227.1">GEN</text>
<text x="401.2" y="227.1">GEN</text>
<text x="221.5" y="284.4">SYN-GEN (SCRIPT)</text>
<text x="266.5" y="284.4">N/A (SYNTHETIC)</text>
<text x="306.5" y="284.4">1 OF 1</text>
</g>
<g font-size="2.5">
<text x="106.4" y="107.7">LIFT 1</text>
<text x="218.4" y="107.7">LIFT 2</text>
<text x="114.4" y="145.2">LIFT 3</text>
<text x="194.4" y="145.2">LIFT 4</text>
<text x="307" y="150">MAIN VERTICAL ZONES 1-7, THIS SHEET = MVZ 3</text>
<text x="307.3" y="167.2">0</text>
<text x="332.3" y="167.2">5</text>
<text x="356.6" y="167.2">10</text>
<text x="381.6" y="167.2">15</text>
<text x="387" y="167.2">m</text>
<text x="304" y="180.6">SYN-SPEC-001 OUTLINE SPECIFICATION, REV 2</text>
<text x="304" y="184.8">SYN-DS-105 DOOR SCHEDULE DECK 5</text>
<text x="304" y="189">EA-101 EVACUATION ANALYSIS, REV 1</text>
<text x="304" y="193.2">SYN-GA-104 AND SYN-GA-106 GA DECKS 4 AND 6</text>
<text x="305.2" y="216.7">REV</text>
<text x="315.2" y="216.7">DATE</text>
<text x="337.2" y="216.7">DESCRIPTION</text>
<text x="391.2" y="216.7">BY</text>
<text x="401.2" y="216.7">CHKD</text>
<text x="29.6" y="229">FRAME No.</text>
<text x="46" y="242.4">FRAME SPACING 800 MM</text>
</g>
<g font-size="2.2">
<text x="313" y="138.2">DECK 5</text>
<text x="221.5" y="252.8">(INVENTED)</text>
</g>
<g font-size="2.1">
<text x="221.2" y="244.6">COMPANY</text>
<text x="266.2" y="244.6">PROJECT</text>
<text x="221.2" y="256.6">TITLE</text>
<text x="221.2" y="270.6">DRAWING NO.</text>
<text x="286.2" y="270.6">REV</text>
<text x="301.2" y="270.6">DATE</text>
<text x="221.2" y="280.6">DRAWN</text>
<text x="266.2" y="280.6">CHECKED</text>
<text x="306.2" y="280.6">SHEET</text>
</g>
</svg>
